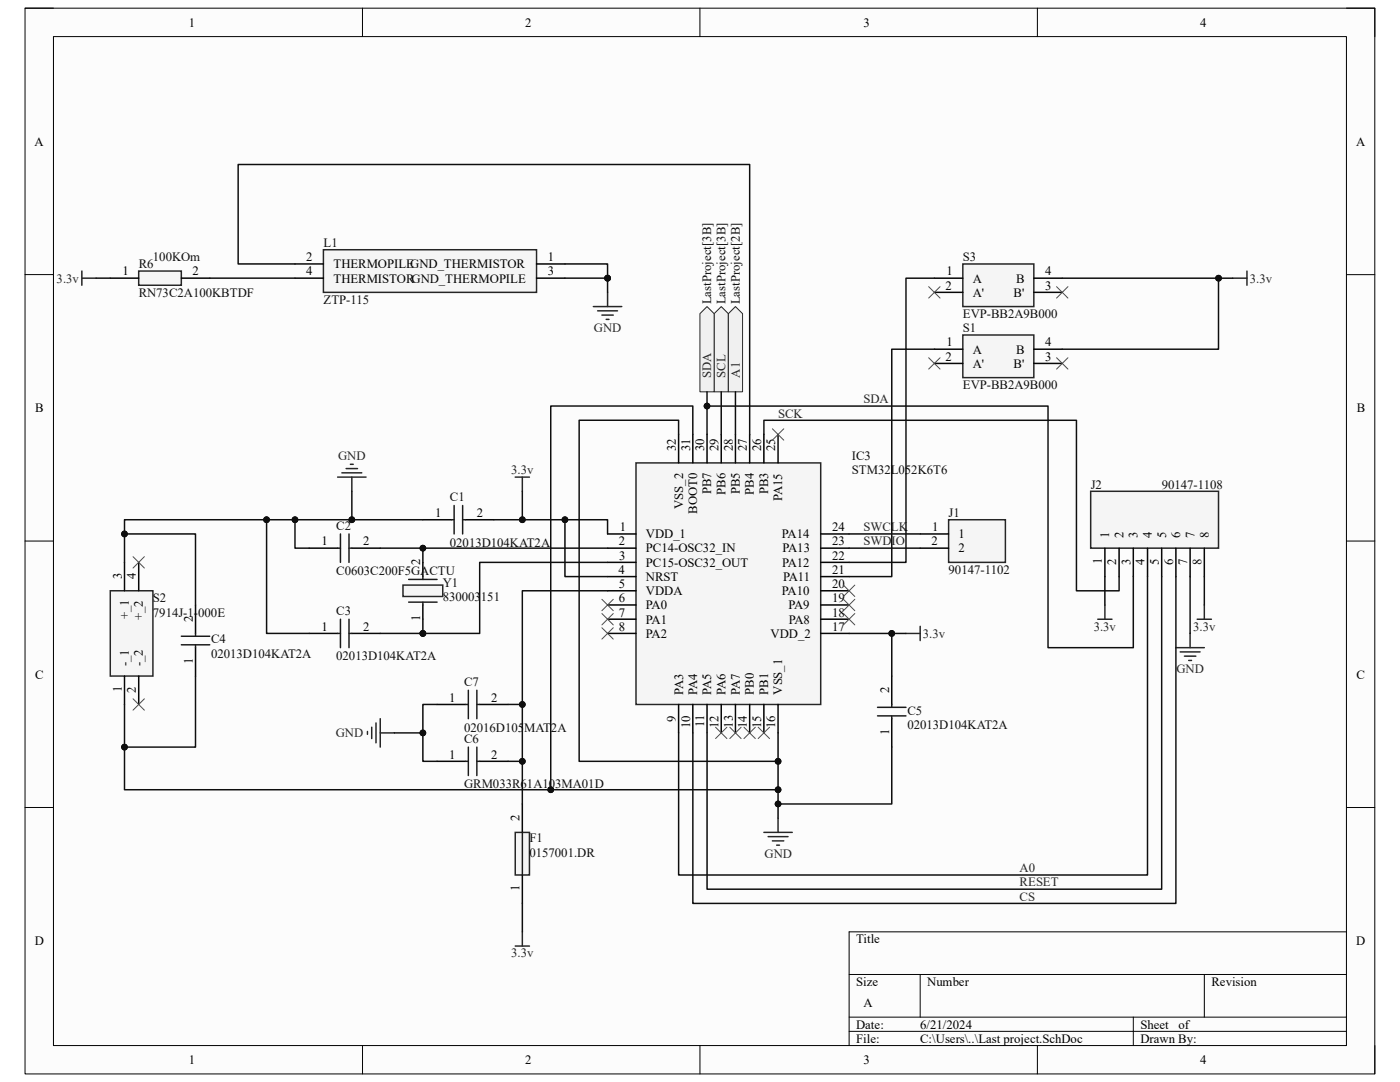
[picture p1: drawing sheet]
<svg xmlns="http://www.w3.org/2000/svg" width="279mm" height="216mm" viewBox="0 0 279 216" stroke-linecap="round" stroke-linejoin="round" font-family="sans-serif">
<path d="M5 1.6h269.4v212.7h-269.4z" fill-rule="evenodd" fill="#fcfcfc"/>
<path d="M5 1.6h269.4v212.7h-269.4z" fill="none" stroke="#000" stroke-width=".2"/>
<path d="M10.7 7.3h258v201.3h-258z" fill-rule="evenodd" fill="#fcfcfc"/>
<g fill="none" stroke="#000" stroke-width=".2">
<path d="M5 1.6h5.7M10.7 7.3h258v201.3h-258zM72.3 1.6v5.7M139.7 1.6v5.7M207 1.6v5.7M268.7 1.6h5.7v5.7M5 54.8h5.7M268.7 54.8h5.7M5 108h5.7M268.7 108h5.7M5 161.1h5.7M268.7 161.1h5.7"/>
<path d="M169.5 194.4h99.2M183.6 194.4v8.6M240.3 194.4v8.6M268.7 185.9h-99.2v22.7M72.3 208.6v5.7M139.7 208.6v5.7M169.5 203h99.2M169.5 205.8h99.2M207 208.6v5.7M226.2 203v5.6M274.4 208.6v5.7"/>
</g>
<path d="M126.9 92.4h36.9v48.2h-36.9z" fill-rule="evenodd" fill="#f5f5f5"/>
<path d="M126.9 92.4h36.9v48.2h-36.9z" fill="none" stroke="#262626" stroke-width=".3"/>
<g fill="none" stroke="#000" stroke-width=".3">
<path d="M135.4 86.7v5.7M138.3 86.7v5.7M141.1 86.7v5.7M143.9 86.7v5.7M146.8 86.7v5.7M149.6 86.7v5.7M152.4 86.7v5.7M155.3 86.7v5.7M61.7 109.4h5.7M70.2 109.4h5.7M84.4 103.7h5.7M92.9 103.7h5.7"/>
<path d="M121.3 106.5h5.6M121.3 109.4h5.6M121.3 112.2h5.6M121.3 115.1h5.6M121.3 117.9h5.6M163.8 106.5h5.7M163.8 109.4h5.7M163.8 112.2h5.7M163.8 115.1h5.7M163.8 117.9h5.7M39 120.7v5.7M39 129.2v5.7"/>
<path d="M61.7 126.4h5.7M70.2 126.4h5.7M121.3 120.7h5.6M121.3 123.6h5.6M121.3 126.4h5.6M163.8 120.7h5.7M163.8 123.6h5.7M163.8 126.4h5.7M178 134.9v5.7M87.2 151.9h5.7M87.2 140.6h5.7M95.7 151.9h5.7"/>
<path d="M95.7 140.6h5.7M135.4 140.6v5.6M138.3 140.6v5.6M141.1 140.6v5.6M143.9 140.6v5.6M146.8 140.6v5.6M149.6 140.6v5.6M152.4 140.6v5.6M155.3 140.6v5.6M178 143.4v5.7"/>
</g>
<g fill="none" stroke="#1c1c1c" stroke-width=".3">
<path d="M67.4 109.4h.5M67.9 106.5v5.7M69.6 106.5v5.7M69.6 109.4h.6M90.1 103.7h.5M90.6 100.9v5.6M92.3 100.9v5.6M92.3 103.7h.6M36.2 128.7h5.7M36.2 127h5.7M39 126.4v.6M39 128.7v.5"/>
<path d="M67.4 126.4h.5M67.9 123.6v5.6M69.6 123.6v5.6M69.6 126.4h.6M93.5 137.7v5.7M95.2 137.7v5.7M92.9 151.9h.6M92.9 140.6h.6M93.5 149.1v5.6M95.2 149.1v5.6M95.2 151.9h.5M95.2 140.6h.5"/>
<path d="M175.1 142.8h5.7M175.1 141.1h5.7M178 140.6v.5M178 142.8v.6"/>
</g>
<path d="M102.8 166.1h2.9v8.5h-2.9z" fill-rule="evenodd" fill="#f5f5f5"/>
<path d="M102.8 166.1h2.9v8.5h-2.9z" fill="none" stroke="#262626" stroke-width=".3"/>
<path d="M104.2 160.4v5.7M104.2 174.6v5.7" fill="none" stroke="#000" stroke-width=".3"/>
<path d="M104.2 166.1v8.5" fill="none" stroke="#1c1c1c" stroke-width=".3"/>
<path d="M80.4 116.8h8v2.2h-8z" fill-rule="evenodd" fill="#f5f5f5"/>
<path d="M80.4 116.8h8v2.2h-8z" fill="none" stroke="#262626" stroke-width=".3"/>
<path d="M84.4 112.2v2.9M84.4 120.7v2.9" fill="none" stroke="#000" stroke-width=".3"/>
<path d="M81.6 115.6h5.6M84.4 115.1v.5M81.6 120.2h5.6M84.4 120.2v.5" fill="none" stroke="#1c1c1c" stroke-width=".3"/>
<path d="M22 117.9h8.5v17h-8.5z" fill-rule="evenodd" fill="#f5f5f5"/>
<g fill="none" stroke="#262626" stroke-width=".3">
<path d="M67.4 95.2h5.7M68.2 94.4h4M69.1 93.5h2.2M69.9 92.6h.6M70.2 95.2v2.8M102.8 95.2h2.9M104.2 95.2v2.8M22 117.9h8.5v17h-8.5zM180.8 126.4h2.8M183.6 125v2.8M73.3 146v.5M74.2 145.1v2.3"/>
<path d="M75 144.3v3.9M75.9 143.4v5.7M75.9 146.2h2.8M152.4 166.1h5.7M153.3 166.9h4M154.1 167.8h2.3M155 168.6h.6M155.3 163.3v2.8M102.8 188.8h2.9M104.2 185.9v2.9"/>
</g>
<path d="M24.8 112.2v5.7M27.7 112.2v5.7M24.8 134.9v5.7M27.7 134.9v5.7" fill="none" stroke="#000" stroke-width=".3"/>
<path d="M189.3 103.7h11.3v8.5h-11.3z" fill-rule="evenodd" fill="#f5f5f5"/>
<path d="M189.3 103.7h11.3v8.5h-11.3z" fill="none" stroke="#262626" stroke-width=".3"/>
<path d="M183.6 106.5h5.7M183.6 109.4h5.7" fill="none" stroke="#000" stroke-width=".3"/>
<path d="M142.5 62.6l1.4-1.4 1.5 1.4v15.6h-2.9z" fill-rule="evenodd" fill="#f0f0f0"/>
<path d="M142.5 62.6l1.4-1.4 1.5 1.4v15.6h-2.9z" fill="none" stroke="#262626" stroke-width=".2"/>
<path d="M217.7 98h25.5v11.4h-25.5z" fill-rule="evenodd" fill="#f5f5f5"/>
<path d="M217.7 98h25.5v11.4h-25.5z" fill="none" stroke="#262626" stroke-width=".3"/>
<path d="M220.5 109.4v5.7M223.3 109.4v5.7M226.2 109.4v5.7M229 109.4v5.7M231.8 109.4v5.7M234.7 109.4v5.7M237.5 109.4v5.7M240.3 109.4v5.7" fill="none" stroke="#000" stroke-width=".3"/>
<path d="M141.1 61.2l1.4 1.4v15.6h-2.8v-15.6z" fill-rule="evenodd" fill="#f0f0f0"/>
<path d="M141.1 61.2l1.4 1.4v15.6h-2.8v-15.6z" fill="none" stroke="#262626" stroke-width=".2"/>
<path d="M146.8 61.2l1.4 1.4v15.6h-2.8v-15.6z" fill-rule="evenodd" fill="#f0f0f0"/>
<path d="M146.8 61.2l1.4 1.4v15.6h-2.8v-15.6z" fill="none" stroke="#262626" stroke-width=".2"/>
<path d="M219.1 123.6h2.8M220.5 120.7v2.9M234.7 129.2h5.6M235.5 130.1h4M236.4 130.9h2.3M237.2 131.8h.6M237.5 126.4v2.8M238.9 123.6h2.9M240.3 120.7v2.9" fill="none" stroke="#262626" stroke-width=".3"/>
<g fill="none" stroke="#4c4c4c" stroke-width=".2">
<path d="M154.1 85.6l2.3 2.2M156.4 85.6l-2.3 2.2M120.1 119.6l2.3 2.3M122.4 119.6l-2.3 2.3M168.3 116.8l2.3 2.2M168.3 119.6l2.3 2.3M170.6 116.8l-2.3 2.2M170.6 119.6l-2.3 2.3M120.1 122.4l2.3 2.3M120.1 125.3l2.3 2.2M122.4 122.4l-2.3 2.3M122.4 125.3l-2.3 2.2"/>
<path d="M168.3 122.4l2.3 2.3M170.6 122.4l-2.3 2.3M142.8 145.1l2.3 2.3M145.1 145.1l-2.3 2.3M145.6 145.1l2.3 2.3M147.9 145.1l-2.3 2.3M148.5 145.1l2.2 2.3M150.7 145.1l-2.2 2.3M151.3 145.1l2.3 2.3M153.6 145.1l-2.3 2.3"/>
</g>
<path d="M192.2 66.8h14.1v8.6h-14.1z" fill-rule="evenodd" fill="#f5f5f5"/>
<path d="M192.2 66.8h14.1v8.6h-14.1z" fill="none" stroke="#262626" stroke-width=".3"/>
<path d="M186.5 69.7h5.7M186.5 72.5h5.7M206.3 69.7h5.7M206.3 72.5h5.7" fill="none" stroke="#000" stroke-width=".3"/>
<path d="M192.2 52.7h14.1v8.5h-14.1z" fill-rule="evenodd" fill="#f5f5f5"/>
<path d="M16.3 54.1v2.8M16.3 55.5h2.9M192.2 52.7h14.1v8.5h-14.1z" fill="none" stroke="#262626" stroke-width=".3"/>
<path d="M186.5 55.5h5.7M186.5 58.3h5.7M206.3 55.5h5.7M206.3 58.3h5.7" fill="none" stroke="#000" stroke-width=".3"/>
<path d="M26.5 111.1l2.3 2.2M28.8 111.1l-2.3 2.2M26.5 139.4l2.3 2.3M28.8 139.4l-2.3 2.3" fill="none" stroke="#4c4c4c" stroke-width=".2"/>
<path d="M27.7 54.1h8.5v2.8h-8.5z" fill-rule="evenodd" fill="#f5f5f5"/>
<path d="M27.7 54.1h8.5v2.8h-8.5zM246 55.5h2.9M248.9 54.1v2.8" fill="none" stroke="#262626" stroke-width=".3"/>
<path d="M22 55.5h5.7M36.2 55.5h5.7" fill="none" stroke="#000" stroke-width=".3"/>
<path d="M185.3 57.2l2.3 2.3M187.6 57.2l-2.3 2.3M210.9 57.2l2.2 2.3M213.1 57.2l-2.2 2.3M185.3 71.4l2.3 2.2M187.6 71.4l-2.3 2.2M210.9 71.4l2.2 2.2M213.1 71.4l-2.2 2.2" fill="none" stroke="#4c4c4c" stroke-width=".2"/>
<path d="M64.5 49.8h42.6v8.5h-42.6z" fill-rule="evenodd" fill="#f5f5f5"/>
<path d="M64.5 49.8h42.6v8.5h-42.6z" fill="none" stroke="#262626" stroke-width=".3"/>
<path d="M58.9 52.7h5.6M58.9 55.5h5.6M107.1 52.7h5.6M107.1 55.5h5.6" fill="none" stroke="#000" stroke-width=".3"/>
<path d="M98.6 103.7h22.7v2.8" fill="none" stroke="#0e0e0e" stroke-width=".3"/>
<circle cx="104.2" cy="103.7" r=".57" fill="#0e0e0e"/>
<circle cx="104.2" cy="103.7" r=".57" fill="none" stroke="#0e0e0e" stroke-width=".2"/>
<circle cx="112.7" cy="103.7" r=".57" fill="#0e0e0e"/>
<circle cx="112.7" cy="103.7" r=".57" fill="none" stroke="#0e0e0e" stroke-width=".2"/>
<path d="M112.7 103.7v11.4h8.6" fill="none" stroke="#0e0e0e" stroke-width=".3"/>
<circle cx="112.7" cy="103.7" r=".57" fill="#0e0e0e"/>
<circle cx="112.7" cy="103.7" r=".57" fill="none" stroke="#0e0e0e" stroke-width=".2"/>
<path d="M104.2 98v5.7" fill="none" stroke="#0e0e0e" stroke-width=".3"/>
<circle cx="104.2" cy="103.7" r=".57" fill="#0e0e0e"/>
<circle cx="104.2" cy="103.7" r=".57" fill="none" stroke="#0e0e0e" stroke-width=".2"/>
<path d="M121.3 112.2h-25.6v14.2h-11.3" fill="none" stroke="#0e0e0e" stroke-width=".3"/>
<circle cx="84.4" cy="126.4" r=".57" fill="#0e0e0e"/>
<circle cx="84.4" cy="126.4" r=".57" fill="none" stroke="#0e0e0e" stroke-width=".2"/>
<path d="M75.9 126.4h8.5" fill="none" stroke="#0e0e0e" stroke-width=".3"/>
<circle cx="84.4" cy="126.4" r=".57" fill="#0e0e0e"/>
<circle cx="84.4" cy="126.4" r=".57" fill="none" stroke="#0e0e0e" stroke-width=".2"/>
<path d="M84.4 123.6v2.8" fill="none" stroke="#0e0e0e" stroke-width=".3"/>
<circle cx="84.4" cy="126.4" r=".57" fill="#0e0e0e"/>
<circle cx="84.4" cy="126.4" r=".57" fill="none" stroke="#0e0e0e" stroke-width=".2"/>
<path d="M121.3 109.4h-36.9v2.8" fill="none" stroke="#0e0e0e" stroke-width=".3"/>
<circle cx="84.4" cy="109.4" r=".57" fill="#0e0e0e"/>
<circle cx="84.4" cy="109.4" r=".57" fill="none" stroke="#0e0e0e" stroke-width=".2"/>
<path d="M75.9 109.4h8.5" fill="none" stroke="#0e0e0e" stroke-width=".3"/>
<circle cx="84.4" cy="109.4" r=".57" fill="#0e0e0e"/>
<circle cx="84.4" cy="109.4" r=".57" fill="none" stroke="#0e0e0e" stroke-width=".2"/>
<path d="M70.2 98v5.7h14.2" fill="none" stroke="#0e0e0e" stroke-width=".3"/>
<circle cx="70.2" cy="103.7" r=".57" fill="#0e0e0e"/>
<circle cx="70.2" cy="103.7" r=".57" fill="none" stroke="#0e0e0e" stroke-width=".2"/>
<path d="M70.2 103.7h-11.3v5.7h2.8" fill="none" stroke="#0e0e0e" stroke-width=".3"/>
<circle cx="70.2" cy="103.7" r=".57" fill="#0e0e0e"/>
<circle cx="70.2" cy="103.7" r=".57" fill="none" stroke="#0e0e0e" stroke-width=".2"/>
<circle cx="58.9" cy="103.7" r=".57" fill="#0e0e0e"/>
<circle cx="58.9" cy="103.7" r=".57" fill="none" stroke="#0e0e0e" stroke-width=".2"/>
<path d="M58.9 103.7h-34.1v8.5" fill="none" stroke="#0e0e0e" stroke-width=".3"/>
<circle cx="24.8" cy="106.5" r=".57" fill="#0e0e0e"/>
<circle cx="24.8" cy="106.5" r=".57" fill="none" stroke="#0e0e0e" stroke-width=".2"/>
<circle cx="53.2" cy="103.7" r=".57" fill="#0e0e0e"/>
<circle cx="53.2" cy="103.7" r=".57" fill="none" stroke="#0e0e0e" stroke-width=".2"/>
<circle cx="58.9" cy="103.7" r=".57" fill="#0e0e0e"/>
<circle cx="58.9" cy="103.7" r=".57" fill="none" stroke="#0e0e0e" stroke-width=".2"/>
<path d="M24.8 106.5h14.2v14.2" fill="none" stroke="#0e0e0e" stroke-width=".3"/>
<circle cx="24.8" cy="106.5" r=".57" fill="#0e0e0e"/>
<circle cx="24.8" cy="106.5" r=".57" fill="none" stroke="#0e0e0e" stroke-width=".2"/>
<path d="M39 134.9v14.2h-14.2v-8.5" fill="none" stroke="#0e0e0e" stroke-width=".3"/>
<circle cx="24.8" cy="149.1" r=".57" fill="#0e0e0e"/>
<circle cx="24.8" cy="149.1" r=".57" fill="none" stroke="#0e0e0e" stroke-width=".2"/>
<path d="M53.2 103.7v22.7h8.5" fill="none" stroke="#0e0e0e" stroke-width=".3"/>
<circle cx="53.2" cy="103.7" r=".57" fill="#0e0e0e"/>
<circle cx="53.2" cy="103.7" r=".57" fill="none" stroke="#0e0e0e" stroke-width=".2"/>
<path d="M155.3 146.2v11.4h-130.5v-8.5" fill="none" stroke="#0e0e0e" stroke-width=".3"/>
<circle cx="24.8" cy="149.1" r=".57" fill="#0e0e0e"/>
<circle cx="24.8" cy="149.1" r=".57" fill="none" stroke="#0e0e0e" stroke-width=".2"/>
<circle cx="109.9" cy="157.6" r=".57" fill="#0e0e0e"/>
<circle cx="109.9" cy="157.6" r=".57" fill="none" stroke="#0e0e0e" stroke-width=".2"/>
<circle cx="155.3" cy="157.6" r=".57" fill="#0e0e0e"/>
<circle cx="155.3" cy="157.6" r=".57" fill="none" stroke="#0e0e0e" stroke-width=".2"/>
<circle cx="155.3" cy="151.9" r=".57" fill="#0e0e0e"/>
<circle cx="155.3" cy="151.9" r=".57" fill="none" stroke="#0e0e0e" stroke-width=".2"/>
<path d="M138.3 86.7v-5.7h-28.4v76.6" fill="none" stroke="#0e0e0e" stroke-width=".3"/>
<circle cx="109.9" cy="157.6" r=".57" fill="#0e0e0e"/>
<circle cx="109.9" cy="157.6" r=".57" fill="none" stroke="#0e0e0e" stroke-width=".2"/>
<path d="M155.3 157.6v5.7" fill="none" stroke="#0e0e0e" stroke-width=".3"/>
<circle cx="155.3" cy="160.4" r=".57" fill="#0e0e0e"/>
<circle cx="155.3" cy="160.4" r=".57" fill="none" stroke="#0e0e0e" stroke-width=".2"/>
<circle cx="155.3" cy="157.6" r=".57" fill="#0e0e0e"/>
<circle cx="155.3" cy="157.6" r=".57" fill="none" stroke="#0e0e0e" stroke-width=".2"/>
<path d="M169.5 126.4h11.3" fill="none" stroke="#0e0e0e" stroke-width=".3"/>
<circle cx="178" cy="126.4" r=".57" fill="#0e0e0e"/>
<circle cx="178" cy="126.4" r=".57" fill="none" stroke="#0e0e0e" stroke-width=".2"/>
<path d="M178 126.4v8.5" fill="none" stroke="#0e0e0e" stroke-width=".3"/>
<circle cx="178" cy="126.4" r=".57" fill="#0e0e0e"/>
<circle cx="178" cy="126.4" r=".57" fill="none" stroke="#0e0e0e" stroke-width=".2"/>
<path d="M178 149.1v11.3h-22.7" fill="none" stroke="#0e0e0e" stroke-width=".3"/>
<circle cx="155.3" cy="160.4" r=".57" fill="#0e0e0e"/>
<circle cx="155.3" cy="160.4" r=".57" fill="none" stroke="#0e0e0e" stroke-width=".2"/>
<path d="M101.4 151.9h2.8M104.2 180.3v5.6" fill="none" stroke="#0e0e0e" stroke-width=".3"/>
<circle cx="104.2" cy="151.9" r=".57" fill="#0e0e0e"/>
<circle cx="104.2" cy="151.9" r=".57" fill="none" stroke="#0e0e0e" stroke-width=".2"/>
<path d="M101.4 140.6h2.8" fill="none" stroke="#0e0e0e" stroke-width=".3"/>
<circle cx="104.2" cy="140.6" r=".57" fill="#0e0e0e"/>
<circle cx="104.2" cy="140.6" r=".57" fill="none" stroke="#0e0e0e" stroke-width=".2"/>
<path d="M78.7 146.2h5.7" fill="none" stroke="#0e0e0e" stroke-width=".3"/>
<circle cx="84.4" cy="146.2" r=".57" fill="#0e0e0e"/>
<circle cx="84.4" cy="146.2" r=".57" fill="none" stroke="#0e0e0e" stroke-width=".2"/>
<path d="M87.2 140.6h-2.8v11.3h2.8" fill="none" stroke="#0e0e0e" stroke-width=".3"/>
<circle cx="84.4" cy="146.2" r=".57" fill="#0e0e0e"/>
<circle cx="84.4" cy="146.2" r=".57" fill="none" stroke="#0e0e0e" stroke-width=".2"/>
<path d="M135.4 86.7v-2.8h-19.8v68h39.7" fill="none" stroke="#0e0e0e" stroke-width=".3"/>
<circle cx="155.3" cy="151.9" r=".57" fill="#0e0e0e"/>
<circle cx="155.3" cy="151.9" r=".57" fill="none" stroke="#0e0e0e" stroke-width=".2"/>
<path d="M141.1 78.2v8.5M169.5 106.5h14.1M169.5 109.4h14.1" fill="none" stroke="#0e0e0e" stroke-width=".3"/>
<circle cx="141.1" cy="81" r=".57" fill="#0e0e0e"/>
<circle cx="141.1" cy="81" r=".57" fill="none" stroke="#0e0e0e" stroke-width=".2"/>
<path d="M143.9 78.2v8.5M146.8 78.2v8.5M141.1 81h68.1v48.2h17v-14.1M152.5 86.7v-2.8h62.3v34h8.5v-2.8M220.5 115.1v5.6M229 115.1v59.5h-93.6v-28.4M231.8 115.1v62.3h-90.7v-31.2M234.7 115.1v65.2h-96.4v-34.1M237.5 115.1v11.3M240.3 115.1v5.6" fill="none" stroke="#0e0e0e" stroke-width=".3"/>
<circle cx="141.1" cy="81" r=".57" fill="#0e0e0e"/>
<circle cx="141.1" cy="81" r=".57" fill="none" stroke="#0e0e0e" stroke-width=".2"/>
<path d="M186.5 55.5h-5.7v56.7h-11.3M212 55.5h34M186.5 69.7h-8.5v45.4h-8.5" fill="none" stroke="#0e0e0e" stroke-width=".3"/>
<circle cx="243.2" cy="55.5" r=".57" fill="#0e0e0e"/>
<circle cx="243.2" cy="55.5" r=".57" fill="none" stroke="#0e0e0e" stroke-width=".2"/>
<path d="M243.2 55.5v14.2h-31.2" fill="none" stroke="#0e0e0e" stroke-width=".3"/>
<circle cx="243.2" cy="55.5" r=".57" fill="#0e0e0e"/>
<circle cx="243.2" cy="55.5" r=".57" fill="none" stroke="#0e0e0e" stroke-width=".2"/>
<path d="M19.2 55.5h2.8M41.9 55.5h17M112.7 52.7h8.6v2.8" fill="none" stroke="#0e0e0e" stroke-width=".3"/>
<circle cx="121.3" cy="55.5" r=".57" fill="#0e0e0e"/>
<circle cx="121.3" cy="55.5" r=".57" fill="none" stroke="#0e0e0e" stroke-width=".2"/>
<path d="M112.7 55.5h8.6" fill="none" stroke="#0e0e0e" stroke-width=".3"/>
<circle cx="121.3" cy="55.5" r=".57" fill="#0e0e0e"/>
<circle cx="121.3" cy="55.5" r=".57" fill="none" stroke="#0e0e0e" stroke-width=".2"/>
<path d="M121.3 58.3v2.9M118.4 61.2h5.7M119.3 62h3.9M120.1 62.9h2.3M121 63.7h.5" fill="none" stroke="#262626" stroke-width=".3"/>
<path d="M121.3 55.5v2.8" fill="none" stroke="#0e0e0e" stroke-width=".3"/>
<circle cx="121.3" cy="55.5" r=".57" fill="#0e0e0e"/>
<circle cx="121.3" cy="55.5" r=".57" fill="none" stroke="#0e0e0e" stroke-width=".2"/>
<path d="M58.9 52.7h-11.4v-19.9h102.1v53.9M121.3 117.9h-17.1v42.5" fill="none" stroke="#0e0e0e" stroke-width=".3"/>
<circle cx="104.2" cy="140.6" r=".57" fill="#0e0e0e"/>
<circle cx="104.2" cy="140.6" r=".57" fill="none" stroke="#0e0e0e" stroke-width=".2"/>
<circle cx="104.2" cy="151.9" r=".57" fill="#0e0e0e"/>
<circle cx="104.2" cy="151.9" r=".57" fill="none" stroke="#0e0e0e" stroke-width=".2"/>
<g font-size="2.5">
<text x="37.7" y="5.3">1</text>
<text x="104.8" y="5.3">2</text>
<text x="172.3" y="5.3">3</text>
<text x="239.5" y="5.3">4</text>
<text x="6.9" y="29.1">A</text>
<text x="270.6" y="29.1">A</text>
<text x="61.1" y="52.1">2</text>
<text x="66.5" y="53.6">THERMOPILEGND_THERMISTOR</text>
<text x="109.3" y="52.1">1</text>
<text x="24.4" y="54.9">1</text>
<text x="38.4" y="54.9">2</text>
<text x="61.1" y="54.9">4</text>
<text x="66.5" y="56.4">THERMISTORGND_THERMOPILE</text>
<text x="109.3" y="54.9">3</text>
<text x="188.7" y="57.8">2</text>
<text x="188.9" y="54.9">1</text>
<text x="194.1" y="56.4">A</text>
<text x="194.1" y="59.2">A'</text>
<text x="202.3" y="59.2">B'</text>
<text x="202.8" y="56.4">B</text>
<text x="208.6" y="57.8">3</text>
<text x="208.6" y="54.9">4</text>
<text x="188.7" y="72">2</text>
<text x="188.9" y="69.1">1</text>
<text x="194.1" y="70.6">A</text>
<text x="202.8" y="70.6">B</text>
<text x="208.6" y="72">3</text>
<text x="208.6" y="69.1">4</text>
<text x="194.1" y="73.4">A'</text>
<text x="202.3" y="73.4">B'</text>
<text x="7" y="82.3">B</text>
<text x="270.8" y="82.3">B</text>
<text x="134.9" y="90.1" transform="rotate(-90 134.9 90.1)">32</text>
<text x="137.7" y="90.1" transform="rotate(-90 137.7 90.1)">31</text>
<text x="140.5" y="90.1" transform="rotate(-90 140.5 90.1)">30</text>
<text x="143.4" y="90.1" transform="rotate(-90 143.4 90.1)">29</text>
<text x="146.2" y="90.1" transform="rotate(-90 146.2 90.1)">28</text>
<text x="149.1" y="90.1" transform="rotate(-90 149.1 90.1)">27</text>
<text x="151.9" y="90.1" transform="rotate(-90 151.9 90.1)">26</text>
<text x="154.7" y="90.1" transform="rotate(-90 154.7 90.1)">25</text>
<text x="136.3" y="101.5" transform="rotate(-90 136.3 101.5)">VSS_2</text>
<text x="141.9" y="98.6" transform="rotate(-90 141.9 98.6)">PB7</text>
<text x="144.8" y="98.7" transform="rotate(-90 144.8 98.7)">PB6</text>
<text x="147.6" y="98.6" transform="rotate(-90 147.6 98.6)">PB5</text>
<text x="150.5" y="98.7" transform="rotate(-90 150.5 98.7)">PB4</text>
<text x="153.3" y="98.6" transform="rotate(-90 153.3 98.6)">PB3</text>
<text x="156.1" y="100" transform="rotate(-90 156.1 100)">PA15</text>
<text x="86.8" y="103.2">1</text>
<text x="95.2" y="103.2">2</text>
<text x="123.7" y="106">1</text>
<text x="128.9" y="107.4">VDD_1</text>
<text x="139.2" y="102.5" transform="rotate(-90 139.2 102.5)">BOOT0</text>
<text x="156" y="107.4">PA14</text>
<text x="166.1" y="106">24</text>
<text x="186.1" y="106">1</text>
<text x="191.3" y="107.4">1</text>
<text x="221.4" y="107.4" transform="rotate(-90 221.4 107.4)">1</text>
<text x="224.2" y="107.4" transform="rotate(-90 224.2 107.4)">2</text>
<text x="227" y="107.4" transform="rotate(-90 227 107.4)">3</text>
<text x="229.9" y="107.4" transform="rotate(-90 229.9 107.4)">4</text>
<text x="232.7" y="107.4" transform="rotate(-90 232.7 107.4)">5</text>
<text x="235.5" y="107.4" transform="rotate(-90 235.5 107.4)">6</text>
<text x="238.4" y="107.4" transform="rotate(-90 238.4 107.4)">7</text>
<text x="241.2" y="107.4" transform="rotate(-90 241.2 107.4)">8</text>
<text x="64.1" y="108.8">1</text>
<text x="72.5" y="108.8">2</text>
<text x="83.8" y="112.8" transform="rotate(-90 83.8 112.8)">2</text>
<text x="123.5" y="108.8">2</text>
<text x="123.6" y="111.7">3</text>
<text x="128.9" y="110.2">PC14-OSC32_IN</text>
<text x="128.9" y="113.1">PC15-OSC32_OUT</text>
<text x="156.1" y="113.1">PA12</text>
<text x="156.2" y="110.2">PA13</text>
<text x="166.1" y="108.8">23</text>
<text x="166.1" y="111.7">22</text>
<text x="185.9" y="108.8">2</text>
<text x="191.3" y="110.2">2</text>
<text x="219.9" y="112.6" transform="rotate(-90 219.9 112.6)">1</text>
<text x="222.8" y="112.8" transform="rotate(-90 222.8 112.8)">2</text>
<text x="225.6" y="112.7" transform="rotate(-90 225.6 112.7)">3</text>
<text x="228.4" y="112.8" transform="rotate(-90 228.4 112.8)">4</text>
<text x="231.3" y="112.8" transform="rotate(-90 231.3 112.8)">5</text>
<text x="234.1" y="112.8" transform="rotate(-90 234.1 112.8)">6</text>
<text x="236.9" y="112.8" transform="rotate(-90 236.9 112.8)">7</text>
<text x="239.8" y="112.8" transform="rotate(-90 239.8 112.8)">8</text>
<text x="24.3" y="115.6" transform="rotate(-90 24.3 115.6)">3</text>
<text x="27.1" y="115.6" transform="rotate(-90 27.1 115.6)">4</text>
<text x="123.4" y="114.5">4</text>
<text x="123.5" y="117.3">5</text>
<text x="128.9" y="115.9">NRST</text>
<text x="128.9" y="118.7">VDDA</text>
<text x="156" y="118.7">PA10</text>
<text x="156.3" y="115.9">PA11</text>
<text x="166.1" y="114.5">21</text>
<text x="166.1" y="117.3">20</text>
<text x="25.7" y="123.6" transform="rotate(-90 25.7 123.6)">+_1</text>
<text x="28.5" y="123.8" transform="rotate(-90 28.5 123.8)">+_2</text>
<text x="38.5" y="124.1" transform="rotate(-90 38.5 124.1)">2</text>
<text x="64.1" y="125.9">1</text>
<text x="72.5" y="125.9">2</text>
<text x="83.8" y="124" transform="rotate(-90 83.8 124)">1</text>
<text x="123.5" y="120.2">6</text>
<text x="123.5" y="123">7</text>
<text x="123.5" y="125.9">8</text>
<text x="128.9" y="121.6">PA0</text>
<text x="128.9" y="124.4">PA1</text>
<text x="157.4" y="121.6">PA9</text>
<text x="157.4" y="124.4">PA8</text>
<text x="166.1" y="120.2">19</text>
<text x="166.1" y="123">18</text>
<text x="166.1" y="125.9">17</text>
<text x="128.9" y="127.3">PA2</text>
<text x="153.8" y="127.3">VDD_2</text>
<text x="7" y="135.4">C</text>
<text x="25.7" y="132.9" transform="rotate(-90 25.7 132.9)">-_1</text>
<text x="28.5" y="132.9" transform="rotate(-90 28.5 132.9)">-_2</text>
<text x="38.5" y="132.5" transform="rotate(-90 38.5 132.5)">1</text>
<text x="270.7" y="135.4">C</text>
<text x="24.3" y="138.1" transform="rotate(-90 24.3 138.1)">1</text>
<text x="27.1" y="138.3" transform="rotate(-90 27.1 138.3)">2</text>
<text x="89.7" y="140">1</text>
<text x="98" y="140">2</text>
<text x="136.3" y="138.6" transform="rotate(-90 136.3 138.6)">PA3</text>
<text x="139.2" y="138.6" transform="rotate(-90 139.2 138.6)">PA4</text>
<text x="141.9" y="138.6" transform="rotate(-90 141.9 138.6)">PA5</text>
<text x="144.8" y="138.6" transform="rotate(-90 144.8 138.6)">PA6</text>
<text x="147.6" y="138.6" transform="rotate(-90 147.6 138.6)">PA7</text>
<text x="150.5" y="138.6" transform="rotate(-90 150.5 138.6)">PB0</text>
<text x="153.3" y="138.6" transform="rotate(-90 153.3 138.6)">PB1</text>
<text x="156.1" y="138.6" transform="rotate(-90 156.1 138.6)">VSS_1</text>
<text x="177.4" y="138.3" transform="rotate(-90 177.4 138.3)">2</text>
<text x="134.9" y="144" transform="rotate(-90 134.9 144)">9</text>
<text x="137.7" y="145.3" transform="rotate(-90 137.7 145.3)">10</text>
<text x="140.5" y="145.1" transform="rotate(-90 140.5 145.1)">11</text>
<text x="143.4" y="145.3" transform="rotate(-90 143.4 145.3)">12</text>
<text x="146.2" y="145.2" transform="rotate(-90 146.2 145.2)">13</text>
<text x="149.1" y="145.3" transform="rotate(-90 149.1 145.3)">14</text>
<text x="151.9" y="145.2" transform="rotate(-90 151.9 145.2)">15</text>
<text x="154.7" y="145.3" transform="rotate(-90 154.7 145.3)">16</text>
<text x="177.4" y="146.6" transform="rotate(-90 177.4 146.6)">1</text>
<text x="89.7" y="151.4">1</text>
<text x="98" y="151.4">2</text>
<text x="103.7" y="163.8" transform="rotate(-90 103.7 163.8)">2</text>
<text x="103.7" y="177.8" transform="rotate(-90 103.7 177.8)">1</text>
<text x="6.9" y="188.6">D</text>
<text x="170.9" y="188.2">Title</text>
<text x="270.7" y="188.6">D</text>
<text x="170.9" y="196.7">Size</text>
<text x="185" y="196.7">Number</text>
<text x="241.8" y="196.7">Revision</text>
<text x="172.3" y="201">A</text>
<text x="170.9" y="205.2">Date:</text>
<text x="170.9" y="208.1">File:</text>
<text x="183.6" y="205.2">6/21/2024</text>
<text x="183.7" y="208.1">C:\Users\..\Last project.SchDoc</text>
<text x="227.6" y="205.2">Sheet</text>
<text x="227.6" y="208.1">Drawn By:</text>
<text x="235.2" y="205.2">of</text>
<text x="37.7" y="212.3">1</text>
<text x="104.8" y="212.3">2</text>
<text x="172.3" y="212.3">3</text>
<text x="239.5" y="212.3">4</text>
</g>
<g font-size="2.5" fill="#0e0e0e">
<text x="27.7" y="53.6">R6</text>
<text x="30.5" y="52.1">100KOm</text>
<text x="64.6" y="49.3">L1</text>
<text x="192.2" y="52.1">S3</text>
<text x="27.7" y="59.2">RN73C2A100KBTDF</text>
<text x="64.6" y="60.6">ZTP-115</text>
<text x="141.9" y="60.6" transform="rotate(-90 141.9 60.6)">LastProject[3B]</text>
<text x="144.8" y="60.6" transform="rotate(-90 144.8 60.6)">LastProject[3B]</text>
<text x="147.6" y="60.6" transform="rotate(-90 147.6 60.6)">LastProject[2B]</text>
<text x="192.2" y="63.5">EVP-BB2A9B000</text>
<text x="192.2" y="66.3">S1</text>
<text x="192.2" y="77.6">EVP-BB2A9B000</text>
<text x="170" y="91.8">IC3</text>
<text x="170" y="94.7">STM32L052K6T6</text>
<text x="89.8" y="100">C1</text>
<text x="217.7" y="97.5">J2</text>
<text x="231.9" y="97.5">90147-1108</text>
<text x="67.1" y="105.7">C2</text>
<text x="189.3" y="103.2">J1</text>
<text x="89.8" y="109.1">02013D104KAT2A</text>
<text x="67.1" y="114.8">C0603C200F5GACTU</text>
<text x="88.3" y="117.1">Y1</text>
<text x="88.3" y="119.9">830003151</text>
<text x="189.3" y="114.5">90147-1102</text>
<text x="30.5" y="120.2">S2</text>
<text x="30.5" y="123">7914J-1-000E</text>
<text x="67.1" y="122.7">C3</text>
<text x="42.1" y="128.4">C4</text>
<text x="42.1" y="131.2">02013D104KAT2A</text>
<text x="67.1" y="131.8">02013D104KAT2A</text>
<text x="92.6" y="136.9">C7</text>
<text x="181.1" y="142.6">C5</text>
<text x="92.6" y="148.3">C6</text>
<text x="92.6" y="146">02016D105MAT2A</text>
<text x="181.1" y="145.4">02013D104KAT2A</text>
<text x="92.6" y="157.3">GRM033R61A103MA01D</text>
<text x="105.7" y="168.1">F1</text>
<text x="105.7" y="170.9">0157001.DR</text>
</g>
<g font-size="2.5" fill="#262626">
<text x="11.3" y="56.4">3.3v</text>
<text x="249.4" y="56.4">3.3v</text>
<text x="118.5" y="66.3">GND</text>
<text x="141.9" y="75.4" transform="rotate(-90 141.9 75.4)">SDA</text>
<text x="144.8" y="75.4" transform="rotate(-90 144.8 75.4)">SCL</text>
<text x="147.6" y="75.4" transform="rotate(-90 147.6 75.4)">A1</text>
<text x="155.3" y="83.3">SCK</text>
<text x="172.3" y="80.5">SDA</text>
<text x="67.5" y="91.8">GND</text>
<text x="102" y="94.7">3.3v</text>
<text x="172.3" y="106">SWCLK</text>
<text x="172.3" y="108.8">SWDIO</text>
<text x="218.3" y="125.9">3.3v</text>
<text x="238.1" y="125.9">3.3v</text>
<text x="184.2" y="127.3">3.3v</text>
<text x="234.8" y="134.4">GND</text>
<text x="67" y="147.1">GND</text>
<text x="152.6" y="171.2">GND</text>
<text x="203.5" y="174">A0</text>
<text x="203.5" y="176.9">RESET</text>
<text x="203.5" y="179.7">CS</text>
<text x="102" y="191.1">3.3v</text>
</g>
</svg>
